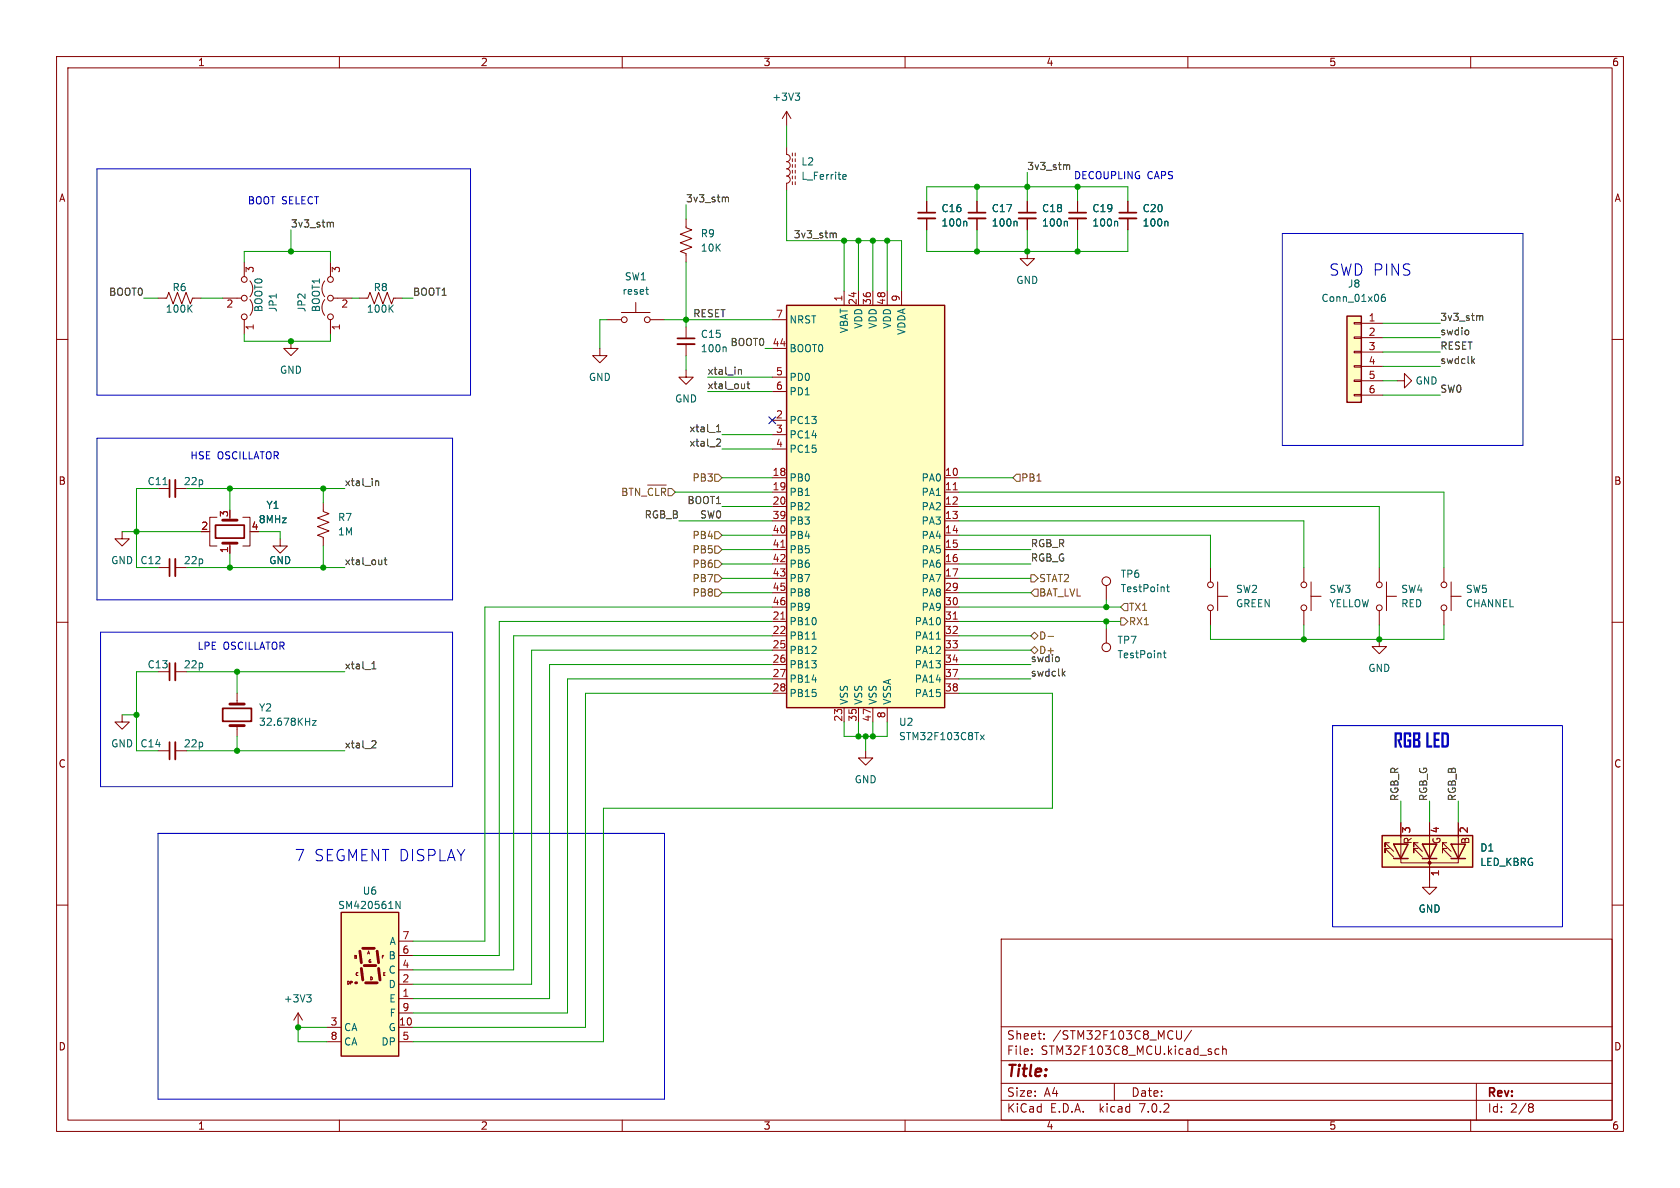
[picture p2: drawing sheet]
<svg xmlns="http://www.w3.org/2000/svg" width="297mm" height="210mm" viewBox="0 0 297 210" stroke-linecap="round" stroke-linejoin="round" font-family="sans-serif">
<g fill="none" stroke="#840000" stroke-width=".18">
<path d="M10 10h277v190h-277zM12 12h273v186h-273zM60 10v2M110 10v2M160 10v2M210 10v2M260 10v2M121.3 38.7v1.6l1 .3-2 .8 2 .8-2 .7 2 .8-2 .8 1 .3v1.6M190.5 35.6v2M190.5 38.6v2M199.4 35.6v2M199.4 38.6v2"/>
<path d="M10 60h2M39.4 52.7h3.3M43.2 46.4v2.5M43.2 56.5v2.6M44.2 53a2.26 2.26 0 0 1 0 2.8M44.2 49.7a2.26 2.26 0 0 1 0 2.8M57.4 53a2.26 2.26 0 0 0 0 2.8M57.4 49.7a2.26 2.26 0 0 0 0 2.8M58.4 46.4v2.5M58.4 56.5v2.6M58.9 52.7h3.3M63.5 52.7h1.5l.4-1 .8 2 .7-2 .8 2 .8-2 .7 2 .4-1h1.5"/>
<path d="M107.3 56.5h2.6M109.9 55.2h5M112.4 53.5v1.7M114.9 56.5h2.6M121.3 57.8v2M239.4 59.6h1.3v.2h-1.3zM239.4 57h1.3v.3h-1.3zM240.7 57.2h3.8M240.7 59.7h3.8M285 60h2M51.4 60.3v1.3h1.3l-1.3 1.3-1.2-1.3h1.2M106 61.6v1.3h1.3l-1.3 1.2-1.2-1.2h1.2"/>
<path d="M121.3 65.4v1.3h1.3l-1.3 1.2-1.3-1.2h1.3M121.3 60.8v2.1M239.4 69.7h1.3v.3h-1.3zM239.4 67.2h1.3v.2h-1.3zM239.4 64.6h1.3v.3h-1.3zM239.4 62.1h1.3v.3h-1.3zM240.7 62.2h3.8M240.7 64.8h3.8M240.7 67.3h3.8M240.7 69.9h3.8M21.6 94v1.3h1.3l-1.3 1.2-1.3-1.2h1.3M27.9 86.4h2.1"/>
<path d="M31 86.4h2M36.8 94h.3M38.4 91.4h-1.3v5.1h1.3M40.6 96v1.8M42.9 91.4h1.3v5.1h-1.3M49.5 95.3v1.2h1.3l-1.3 1.3-1.2-1.3h1.2M57.1 88.9v1.5l1.1 .4-2.1 .8 2.1 .7-2.1 .8 2.1 .8-2.1 .7 1 .4v1.5M10 110h2M27.9 100.3h2.1M27.9 118.7h2.1M31 100.3h2M31 118.7h2"/>
<path d="M195.6 103.5v2.5M195.6 111.1v2.6M230.5 100.3v2.6M230.5 108v2.5M231.8 105.4h1.8M231.8 102.9v5.1M243.8 113v1.3h1.3l-1.3 1.3-1.2-1.3h1.2M243.8 100.3v2.6M243.8 108v2.5M245.1 105.4h1.8M245.1 102.9v5.1M255.3 100.3v2.6"/>
<path d="M255.3 108v2.5M256.5 105.4h1.8M256.5 102.9v5.1M285 110h2M21.6 126.4v1.2h1.3l-1.3 1.3-1.3-1.3h1.3M27.9 132.7h2.1M31 132.7h2M41.9 122.6v1.9M41.9 128.3v1.9M10 160h2M252.7 155.6v1.2h1.3l-1.3 1.3-1.2-1.3h1.2M285 160h2"/>
<path d="M52.7 179.1l-.8 1.2M52.7 179.1v2.5M52.7 179.1l.8 1.2M177 166h108v32h-108zM60 198v2M110 198v2M160 198v2M177 194.5h108M177 191.5h108M177 187.5h108M177 181.5h108M182.4 186.3v.1"/>
<path d="M182.4 185.5v.1M184.6 183.6v.1M184.6 182.8v.1M197 191.5v3M208.9 182.2v1.2l-.3 .3-.5-.1M210 198v2M210.6 182.1l-1.2 2M215.5 185.5l-.4-.1-.3 .3v.4l.1 .2h.6M216.1 185.5l.3-.1 .3 .1 .1 .9M216.1 184.9v1.5M260 198v2M261 191.5v6.5"/>
<path d="M270.5 195.1l.4 .1 .2 .2-.3 .3M270.5 195.7h.3M270.8 195.7l.2 .2 .1 .4-.2 .2-.4 .1"/>
<circle cx="43.2" cy="49.4" r=".51"/>
<circle cx="43.2" cy="52.7" r=".51"/>
<circle cx="43.2" cy="56" r=".51"/>
<circle cx="58.4" cy="49.4" r=".51"/>
<circle cx="58.4" cy="56" r=".51"/>
<circle cx="58.4" cy="52.7" r=".51"/>
<circle cx="110.4" cy="56.5" r=".51"/>
<circle cx="114.4" cy="56.5" r=".51"/>
<circle cx="195.6" cy="102.7" r=".76"/>
<circle cx="195.6" cy="114.4" r=".76"/>
<circle cx="230.5" cy="107.4" r=".51"/>
<circle cx="230.5" cy="103.4" r=".51"/>
<circle cx="243.8" cy="107.4" r=".51"/>
<circle cx="243.8" cy="103.4" r=".51"/>
<circle cx="255.3" cy="103.4" r=".51"/>
<circle cx="255.3" cy="107.4" r=".51"/>
</g>
<path d="M189 38.6h3M197.9 38.6h3M119.8 60.8h3M31 84.8v3.1M31 98.8v3.1M31 117.2v3.1M31 131.2v3" fill="none" stroke="#840000" stroke-width=".33"/>
<path d="M189 37.6h3M197.9 37.6h3M119.8 59.8h3M30 84.8v3.1M30 98.8v3.1M38.1 92.8h5.1v2.3h-5.1zM30 117.2v3.1M30 131.2v3M39.4 125.2h5v2.3h-5z" fill="none" stroke="#840000" stroke-width=".3"/>
<g fill="none" stroke="#006464" stroke-width=".18">
<path d="M197.4 39.1l.2 .2v.7M206.3 39.1l.2 .2v.7M114.1 51.2h.5M114.4 52h.2M244.8 52l-.4 .1a.86 .86 0 0 0 0 1.2l.5-.1v-.5l-.2-.2h-.3l-.2 .2M128.2 61.3l.2 .2v.7M205.7 115.4h.4M205.8 115v1.1l.3 .2M206.2 103.8h.5M206.4 103.3v1.1l.3 .2M55.2 127.4h.7l-.7 .8h.7M54.2 175.8h.8l-.4 .5"/>
<path d="M54.8 176.3l.2 .3v.3l-.2 .2"/>
</g>
<path d="M39.4 96h2.5M39.4 91.9h2.5M40.6 128.3h2.6M40.6 124.5h2.6M63.6 168.1l.3 2.1M63.9 171.2l.2 2M64.1 167.6h2.1M64.4 170.7h2M64.6 173.7h2.1M66.7 168.1l.2 2.1M66.9 171.2l.3 2" fill="none" stroke="#840000" stroke-width=".51"/>
<g fill="#ffffc2" stroke="#ffffc2" stroke-width=".18">
<path d="M238.1 55.9h2.6v15.2h-2.6z"/>
<path d="M60.3 161.3h10.2v25.4h-10.2z"/>
</g>
<path d="M238.1 55.9h2.6v15.2h-2.6zM60.3 161.3h10.2v25.4h-10.2z" fill="none" stroke="#840000" stroke-width=".25"/>
<circle cx="62.9" cy="173.7" r=".25" fill="#840000"/>
<g fill="none" stroke="#840000" stroke-width=".18">
<path d="M139.1 19.7v2.5M139.1 19.7l-.8 1.3M139.1 19.7l.7 1.3M139.1 26v1.3a.64 .64 0 0 1 .6 .6 .64 .64 0 0 1-.6 .7 .64 .64 0 0 1 .6 .6 .64 .64 0 0 1-.6 .6 .64 .64 0 0 1 .6 .7 .64 .64 0 0 1-.6 .6 .64 .64 0 0 1 .6 .7 .64 .64 0 0 1-.6 .6v1.3M140.1 27.1v.5M140.1 28.1v.5M140.1 29.1v.5M140.1 30.1v.5M140.1 31.1v.5M140.1 32.1v.5M140.6 27.1v.5M140.6 28.1v.5"/>
<path d="M140.6 29.1v.5M140.6 30.1v.5M140.6 31.1v.5M140.6 32.1v.5M163.8 35.6v2M163.8 38.6v2M172.7 35.6v2M172.7 38.6v2M181.6 35.6v2M181.6 38.6v2M190.5 35.6v2M190.5 38.6v2"/>
<path d="M199.4 35.6v2M199.4 38.6v2M27.9 52.7h1.6l.3-1 .8 2 .8-2 .7 2 .8-2 .8 2 .3-1h1.6M136.5 56.5h2.6M149.2 51.4v2.6M151.8 51.4v2.6M154.3 51.4v2.6M156.8 51.4v2.6M159.4 51.4v2.6M181.6 44.5v1.2h1.3l-1.3 1.3-1.3-1.3h1.3M136.5 74.3h2.6M136.5 76.8h2.6"/>
<path d="M136.5 79.4h2.6M136.5 61.6h2.6M136.5 66.7h2.6M136.5 69.2h2.6M247 67.3h1.3v-1.3l1.3 1.3-1.3 1.3v-1.3M40.6 96.5v1.3M136.5 84.5h2.6M136.5 87h2.6M136.5 89.5h2.6M136.5 92.1h2.6M136.5 94.6h2.6M136.5 97.2h2.6"/>
<path d="M136.5 99.7h2.6M167 84.5h2.5M167 87h2.5M167 89.5h2.5M167 92.1h2.5M167 94.6h2.5M167 97.2h2.5M167 99.7h2.5M136.5 102.2h2.6M136.5 109.9h2.6M136.5 112.4h2.6M136.5 114.9h2.6"/>
<path d="M136.5 117.5h2.6M136.5 104.8h2.6M136.5 107.3h2.6M167 102.2h2.5M167 109.9h2.5M167 112.4h2.5M167 114.9h2.5M167 117.5h2.5M167 104.8h2.5M167 107.3h2.5M214 100.3v2.6M214 108v2.5"/>
<path d="M215.3 105.4h1.7M215.3 102.9v5.1M136.5 120h2.6M136.5 122.6h2.6M149.2 125.1v2.5M151.8 125.1v2.5M153 132.7v1.3h1.3l-1.3 1.3-1.2-1.3h1.2M154.3 125.1v2.5M156.8 125.1v2.5M167 120h2.5M167 122.6h2.5M245.6 150h-.7v.7v-.7l1.5 1.5"/>
<path d="M245.6 149h-.7v.7v-.7l1.5 1.5M246.4 149.2h2.5zM246.4 149.2h.1M246.4 151.8h2.5M247.6 145.4v7.1h10.2v-1M250.7 150h-.8v.7v-.7l1.6 1.5M250.7 149h-.8v.7v-.7l1.6 1.5M251.5 149.2h2.5zM251.5 149.2h.1M251.5 151.8h2.5M252.7 145.4v10.2M255.8 150h-.8v.7v-.7l1.5 1.5"/>
<path d="M255.8 149h-.8v.7v-.7l1.5 1.5M257.8 145.4v6.4M70.5 176.5h2.5M70.5 174h2.5M70.5 171.5h2.5M70.5 168.9h2.5M70.5 166.4h2.5M70.5 179.1h2.5M57.8 181.6h2.5M57.8 184.2h2.5M70.5 181.6h2.5M70.5 184.2h2.5"/>
<circle cx="214" cy="103.4" r=".51"/>
<circle cx="214" cy="107.4" r=".51"/>
</g>
<g fill="none" stroke="#006464" stroke-width=".18">
<path d="M140.6 16.5h.8l-.5 .4M141.1 16.9l.3 .3v.3l-.3 .2M149.2 30.9h.3l.1 .3-.6 .1M149.5 31.6l-.3 .1M170.7 39.1l.2 .2v.7M179.6 39.1l.2 .2v.7M188.5 39.1l.2 .2v.7M197.4 39.1l.2 .2v.7M206.3 39.1l.2 .2v.7M143.6 113h.7M165.5 113h.8M173.3 129.9l.7 .9"/>
<path d="M174 129.9l-.7 .9M70 159.3l.7 1.3v-1.3"/>
</g>
<g fill="#ffffc2" stroke="#ffffc2" stroke-width=".18">
<path d="M139.1 54h27.9v71.1h-27.9z"/>
<path d="M244.3 147.7h16v5.6h-16z"/>
</g>
<path d="M139.1 54h27.9v71.1h-27.9zM244.3 147.7h16v5.6h-16zM246.4 149.2h2.5l-1.3 2.6zM246.4 151.8h2.5M251.5 149.2h2.5l-1.3 2.6zM251.5 151.8h2.5M256.5 149.2h2.6l-1.3 2.6zM256.5 151.8h2.6" fill="none" stroke="#840000" stroke-width=".25"/>
<path d="M138 96.7h.8M168.5 86.6h.7M138 109.4h.8M168.5 109.4h.7" fill="none" stroke="#a90000" stroke-width=".18"/>
<path d="M162.3 38.6h3.1M171.2 38.6h3M180.1 38.6h3" fill="none" stroke="#840000" stroke-width=".33"/>
<path d="M162.3 37.6h3.1M171.2 37.6h3M180.1 37.6h3" fill="none" stroke="#840000" stroke-width=".3"/>
<circle cx="252.7" cy="152.5" r=".25" fill="#840000" stroke="#840000" stroke-width=".18"/>
<g fill="none" stroke="#725600" stroke-width=".18">
<path d="M110.8 86.6l-.3-.3h-.4v1.3M111.2 86.3h.7M111.6 86.3v1.3M113.1 86.3v1.3l-.7-1.3v1.3M114.5 85.7h3.3M115.4 86.4l-.4-.1-.3 .3M115.9 86.3v1.3M117.7 86.6l-.3-.3h-.4v1.3M118.1 86.4h.6l.7 .6-.7 .6h-.6zM126.4 99.1h.6l.6 .6-.6 .6h-.6zM126.4 94h.6l.6 .6-.6 .7h-.6zM126.4 83.8h.6l.6 .7-.6 .6h-.6z"/>
<path d="M126.4 96.5h.6l.6 .7-.6 .6h-.6zM179.7 83.8h.6v1.3h-.6l-.6-.6zM126.4 104.1h.6l.6 .7-.6 .6h-.6zM126.4 101.6h.6l.6 .6-.6 .7h-.6zM182.2 114.9l.7-.6 .6 .6-.6 .7zM182.2 112.4l.7-.6 .6 .6-.6 .6zM182.2 101.6h.7l.6 .6-.6 .7h-.7zM182.9 104.1h.6v1.3h-.6l-.7-.6zM185.3 112.5h.9M198.1 107.3l.7-.6h.6v1.3h-.6zM198.1 109.2h.7l.6 .7-.6 .6h-.7z"/>
</g>
<g fill="none" stroke="#0f0f0f" stroke-width=".18">
<path d="M58.6 39.3l.3 .2v.6M128.4 34.8l.4 .2v.7M188.7 29.1l.4 .2v.7M147.5 41.2l.3 .2v.6M261.8 55.8l.3 .2v.6M126.7 76.3h.7M126.7 75.4l.3-.3v1.2M126.8 77.6l.5 .1 .1 .3-.8 .9h.8M130.6 65.4h.4l.1 .8M132 67.9h.5M132.2 67.4v1.1l.3 .2M260.3 63.8l.4 .5"/>
<path d="M260.7 63.4l-.5 .5M66.5 85.1h.4v.8M67.9 99h.5M68.1 98.6v1l.3 .2M65.7 118.2h.8M65.9 117.3l.2-.3v1.2M187.9 119l.4 .5M188.3 118.7l-.5 .4M65.9 130.9l.4 .1 .2 .3-.8 .9h.8"/>
</g>
<path d="M17.1 29.8h66.1v40.1h-66.1zM226.7 41.3h42.5v37.4h-42.5zM17.1 77.5h62.9v28.5h-62.9zM17.8 111.8h62.2v27.3h-62.2zM235.6 128.3h40.6v35.5h-40.6zM27.9 147.3h89.6v47h-89.6z" fill="none" stroke="#0000c2" stroke-width=".18"/>
<g fill="none" stroke="#009600" stroke-width=".18">
<path d="M121.3 36.2v2.5M139.1 22.2v3.8M139.1 33.7v8.8h20.3v8.9M163.8 35.6v-2.6h35.6v2.6M172.7 33v2.6M181.6 30.5v5.1M190.5 33v2.6M25.4 52.7h2.5M35.6 52.7h3.8M43.2 46.4v-1.9h15.2v1.9M43.2 59.1v1.2h15.2v-1.2M51.4 40.6v3.9"/>
<path d="M62.2 52.7h1.3M71.1 52.7h1.9M107.3 56.5h-1.3v5.1M117.5 56.5h19M121.3 46.4v11.4M149.2 42.5v8.9M151.8 42.5v8.9M154.3 42.5v8.9M156.8 42.5v8.9M163.8 40.6v3.9h35.6v-3.9M172.7 40.6v3.9M181.6 40.6v3.9"/>
<path d="M190.5 40.6v3.9M244.5 59.7h10.1M244.5 57.2h10.1M121.3 62.9v2.5M125.1 66.7h11.4M125.1 69.2h11.4M127.6 79.4h8.9M127.6 76.8h8.9M135.3 61.6h1.2M244.5 64.8h10.1M244.5 62.2h10.1M244.5 67.3h2.5"/>
<path d="M244.5 69.9h10.1M21.6 94h14M27.9 86.4h-3.8v13.9h3.8M33 86.4h28M40.6 86.4v3.8M40.6 97.8v2.5M45.7 94h3.8v1.3M57.1 86.4v2.5M57.1 96.5v3.8M119.4 87h17.1M120 92.1h16.5M127.6 97.2h8.9"/>
<path d="M127.6 99.7h8.9M127.6 94.6h8.9M127.6 89.5h8.9M127.6 84.5h8.9M169.5 97.2h12.7M169.5 99.7h12.7M169.5 94.6h44.5v5.7M169.5 92.1h61v8.2M169.5 89.5h74.3v10.8M169.5 87h85.8v13.3M169.5 84.5h9.6M27.9 118.7h-3.8v14h3.8"/>
<path d="M33 118.7h28M33 100.3h28M41.9 118.7v3.9M127.6 104.8h8.9M127.6 102.2h8.9M136.5 112.4h-45.7v59.1h-17.8M136.5 114.9h-42.5v59.1h-21M136.5 107.3h-50.8v59.1h-12.7M136.5 109.9h-48.2v59h-15.3M136.5 117.5h-39.3v59h-24.2M169.5 109.9h28.6M169.5 117.5h12.7"/>
<path d="M169.5 114.9h12.7M169.5 112.4h12.7M169.5 107.3h28.6M169.5 104.8h12.7M169.5 102.2h12.7M195.6 106v1.3M195.6 109.9v1.2M214 110.5v2.5h41.3v-2.5M230.5 110.5v2.5M243.8 110.5v2.5M21.6 126.4h2.5M33 132.7h28"/>
<path d="M41.9 130.2v2.5M136.5 122.6h-33v59h-30.5M136.5 120h-36.2v59.1h-27.3M149.2 127.6v2.6h7.6v-2.6M151.8 127.6v2.6M153 130.2v2.5M154.3 127.6v2.6M169.5 122.6h16.6v20.3h-79.4v41.3h-33.7M169.5 120h12.7M247.6 141.6v3.8M252.7 141.6v3.8M257.8 141.6v3.8"/>
<path d="M57.8 181.6h-5.1v2.6h5.1"/>
</g>
<path d="M135.9 73.7l1.2 1.2M137.1 73.7l-1.2 1.2" fill="none" stroke="#000084" stroke-width=".18"/>
<g fill="#009600" stroke="#009600" stroke-width=".18">
<circle cx="57.1" cy="100.3" r=".46"/>
<circle cx="40.6" cy="100.3" r=".46"/>
<circle cx="41.9" cy="118.7" r=".46"/>
<circle cx="41.9" cy="132.7" r=".46"/>
<circle cx="24.1" cy="126.4" r=".46"/>
<circle cx="51.4" cy="60.3" r=".46"/>
<circle cx="51.4" cy="44.5" r=".46"/>
<circle cx="40.6" cy="86.4" r=".46"/>
<circle cx="57.1" cy="86.4" r=".46"/>
<circle cx="24.1" cy="94" r=".46"/>
<circle cx="52.7" cy="181.6" r=".46"/>
<circle cx="121.3" cy="56.5" r=".46"/>
<circle cx="190.5" cy="44.5" r=".46"/>
<circle cx="151.8" cy="130.2" r=".46"/>
<circle cx="154.3" cy="130.2" r=".46"/>
<circle cx="153" cy="130.2" r=".46"/>
<circle cx="181.6" cy="33" r=".46"/>
<circle cx="156.8" cy="42.5" r=".46"/>
<circle cx="154.3" cy="42.5" r=".46"/>
<circle cx="172.7" cy="44.5" r=".46"/>
<circle cx="181.6" cy="44.5" r=".46"/>
<circle cx="149.2" cy="42.5" r=".46"/>
<circle cx="172.7" cy="33" r=".46"/>
<circle cx="151.8" cy="42.5" r=".46"/>
<circle cx="190.5" cy="33" r=".46"/>
<circle cx="230.5" cy="113" r=".46"/>
<circle cx="195.6" cy="109.9" r=".46"/>
<circle cx="195.6" cy="107.3" r=".46"/>
<circle cx="243.8" cy="113" r=".46"/>
</g>
<g font-size="3.5" fill="#0000c2">
<text x="246.4" y="132.6">RGB</text>
<text x="252" y="132.6">LED</text>
</g>
<g font-size="2.8" fill="#0000c2">
<text x="234.9" y="48.9">SWD PINS</text>
<text x="52.1" y="152.4">7 SEGMENT DISPLAY</text>
</g>
<text font-size="2.8" fill="#840000" x="178" y="190.8">Title:</text>
<g font-size="2.1" fill="#840000">
<text x="178" y="183.9">Sheet:</text>
<text x="186.2" y="183.9">/STM32F103C8_MCU/</text>
<text x="178" y="186.6">File:</text>
<text x="184" y="186.6">STM32F103C8_MCU.kicad_sch</text>
<text x="178" y="196.8">KiCad</text>
<text x="178" y="194">Size:</text>
<text x="184.6" y="194">A4</text>
<text x="185.7" y="196.8">E.D.A.</text>
<text x="194.4" y="196.8">kicad</text>
<text x="200" y="194">Date:</text>
<text x="201.5" y="196.8">7.0.2</text>
<text x="263" y="194.2">Rev:</text>
<text x="263" y="196.8">Id:</text>
<text x="267" y="196.8">2/8</text>
</g>
<g font-size="1.8" fill="#840000">
<text x="35" y="11.8">1</text>
<text x="85" y="11.8">2</text>
<text x="135" y="11.8">3</text>
<text x="185" y="11.8">4</text>
<text x="235" y="11.8">5</text>
<text x="285" y="11.8">6</text>
<text x="10.4" y="35.8">A</text>
<text x="285.4" y="35.8">A</text>
<text x="10.3" y="85.8">B</text>
<text x="285.3" y="85.8">B</text>
<text x="10.3" y="135.8">C</text>
<text x="285.3" y="135.8">C</text>
<text x="249.8" y="149.3" transform="rotate(-90 249.8 149.3)">R</text>
<text x="254.8" y="149.3" transform="rotate(-90 254.8 149.3)">G</text>
<text x="259.9" y="149.3" transform="rotate(-90 259.9 149.3)">B</text>
<text x="10.3" y="185.8">D</text>
<text x="285.3" y="185.8">D</text>
<text x="35" y="199.8">1</text>
<text x="85" y="199.8">2</text>
<text x="135" y="199.8">3</text>
<text x="185" y="199.8">4</text>
<text x="235" y="199.8">5</text>
<text x="285" y="199.8">6</text>
</g>
<g font-size="1.8" fill="#006464">
<text x="136.5" y="18">+3V3</text>
<text x="141.6" y="29.4">L2</text>
<text x="141.6" y="31.9">L_Ferrite</text>
<text x="166.4" y="37.7">C16</text>
<text x="166.4" y="40.2">100n</text>
<text x="175.3" y="37.7">C17</text>
<text x="175.3" y="40.2">100n</text>
<text x="184.2" y="37.7">C18</text>
<text x="184.2" y="40.2">100n</text>
<text x="193" y="37.7">C19</text>
<text x="193" y="40.2">100n</text>
<text x="201.9" y="37.7">C20</text>
<text x="201.9" y="40.2">100n</text>
<text x="123.8" y="42.1">R9</text>
<text x="123.8" y="44.6">10K</text>
<text x="30.4" y="51.6">R6</text>
<text x="66" y="51.6">R8</text>
<text x="110" y="52.3">reset</text>
<text x="110.4" y="49.7">SW1</text>
<text x="179.6" y="50.4">GND</text>
<text x="233.6" y="53.5">Conn_01x06</text>
<text x="238.2" y="51">J8</text>
<text x="29.2" y="55.4">100K</text>
<text x="46.5" y="55.2" transform="rotate(-90 46.5 55.2)">BOOT0</text>
<text x="49.1" y="55.2" transform="rotate(-90 49.1 55.2)">JP1</text>
<text x="54.2" y="55.2" transform="rotate(-90 54.2 55.2)">JP2</text>
<text x="56.7" y="55.2" transform="rotate(-90 56.7 55.2)">BOOT1</text>
<text x="64.8" y="55.4">100K</text>
<text x="123.8" y="59.9">C15</text>
<text x="139.6" y="57.3">NRST</text>
<text x="150.1" y="59" transform="rotate(-90 150.1 59)">VBAT</text>
<text x="152.6" y="58.2" transform="rotate(-90 152.6 58.2)">VDD</text>
<text x="155.1" y="58.2" transform="rotate(-90 155.1 58.2)">VDD</text>
<text x="157.7" y="58.2" transform="rotate(-90 157.7 58.2)">VDD</text>
<text x="160.2" y="59.3" transform="rotate(-90 160.2 59.3)">VDDA</text>
<text x="123.8" y="62.4">100n</text>
<text x="139.6" y="62.4">BOOT0</text>
<text x="49.4" y="66.2">GND</text>
<text x="104" y="67.5">GND</text>
<text x="119.3" y="71.3">GND</text>
<text x="139.6" y="67.5">PD0</text>
<text x="139.6" y="70">PD1</text>
<text x="250.2" y="68.1">GND</text>
<text x="139.6" y="75.1">PC13</text>
<text x="139.6" y="77.7">PC14</text>
<text x="139.6" y="80.2">PC15</text>
<text x="26" y="85.9">C11</text>
<text x="32.4" y="85.9">22p</text>
<text x="139.6" y="85.3">PB0</text>
<text x="139.6" y="87.8">PB1</text>
<text x="162.8" y="85.3">PA0</text>
<text x="162.8" y="87.8">PA1</text>
<text x="45.7" y="92.6">8MHz</text>
<text x="47" y="90.1">Y1</text>
<text x="59.7" y="92.3">R7</text>
<text x="59.7" y="94.8">1M</text>
<text x="139.6" y="90.4">PB2</text>
<text x="139.6" y="92.9">PB3</text>
<text x="139.6" y="95.4">PB4</text>
<text x="162.8" y="90.4">PA2</text>
<text x="162.8" y="92.9">PA3</text>
<text x="162.8" y="95.4">PA4</text>
<text x="19.6" y="99.9">GND</text>
<text x="24.8" y="99.9">C12</text>
<text x="32.4" y="99.9">22p</text>
<text x="47.5" y="99.9">GND</text>
<text x="139.6" y="98">PB5</text>
<text x="139.6" y="100.5">PB6</text>
<text x="162.8" y="98">PA5</text>
<text x="162.8" y="100.5">PA6</text>
<text x="139.6" y="103.1">PB7</text>
<text x="139.6" y="105.6">PB8</text>
<text x="162.8" y="103.1">PA7</text>
<text x="162.8" y="105.6">PA8</text>
<text x="198.1" y="102.3">TP6</text>
<text x="198.1" y="104.8">TestPoint</text>
<text x="218.4" y="105">SW2</text>
<text x="218.4" y="107.5">GREEN</text>
<text x="235" y="105">SW3</text>
<text x="235" y="107.5">YELLOW</text>
<text x="247.7" y="105">SW4</text>
<text x="247.7" y="107.5">RED</text>
<text x="259.1" y="105">SW5</text>
<text x="259.1" y="107.5">CHANNEL</text>
<text x="139.6" y="110.7">PB10</text>
<text x="139.6" y="113.2">PB11</text>
<text x="139.6" y="108.1">PB9</text>
<text x="161.6" y="110.7">PA10</text>
<text x="161.6" y="113.2">PA11</text>
<text x="162.8" y="108.1">PA9</text>
<text x="197.5" y="114">TP7</text>
<text x="26" y="118.3">C13</text>
<text x="32.4" y="118.3">22p</text>
<text x="139.6" y="115.8">PB12</text>
<text x="139.6" y="118.3">PB13</text>
<text x="161.6" y="115.8">PA12</text>
<text x="161.6" y="118.3">PA13</text>
<text x="197.5" y="116.5">TestPoint</text>
<text x="241.8" y="118.9">GND</text>
<text x="45.7" y="125.9">Y2</text>
<text x="139.6" y="120.8">PB14</text>
<text x="139.6" y="123.4">PB15</text>
<text x="150.1" y="124.6" transform="rotate(-90 150.1 124.6)">VSS</text>
<text x="152.6" y="124.6" transform="rotate(-90 152.6 124.6)">VSS</text>
<text x="155.1" y="124.6" transform="rotate(-90 155.1 124.6)">VSS</text>
<text x="157.7" y="124.6" transform="rotate(-90 157.7 124.6)">VSSA</text>
<text x="161.6" y="120.8">PA14</text>
<text x="161.6" y="123.4">PA15</text>
<text x="45.7" y="128.5">32.678KHz</text>
<text x="158.9" y="128.5">U2</text>
<text x="158.9" y="131">STM32F103C8Tx</text>
<text x="19.6" y="132.3">GND</text>
<text x="24.8" y="132.3">C14</text>
<text x="32.4" y="132.3">22p</text>
<text x="151" y="138.6">GND</text>
<text x="261.6" y="150.7">D1</text>
<text x="261.6" y="153.2">LED_KBRG</text>
<text x="59.7" y="160.8">SM420561N</text>
<text x="64.1" y="158.3">U6</text>
<text x="250.7" y="161.5">GND</text>
<text x="68.8" y="167.2">A</text>
<text x="68.6" y="172.3">C</text>
<text x="68.6" y="169.7">B</text>
<text x="50.1" y="177.4">+3V3</text>
<text x="68.6" y="174.8">D</text>
<text x="68.7" y="177.4">E</text>
<text x="68.8" y="179.9">F</text>
<text x="60.8" y="182.4">CA</text>
<text x="60.8" y="185">CA</text>
<text x="67.3" y="185">DP</text>
<text x="68.6" y="182.4">G</text>
</g>
<g font-size="1.8" fill="#0f0f0f">
<text x="121.3" y="35.8">3v3_stm</text>
<text x="181.6" y="30.1">3v3_stm</text>
<text x="51.4" y="40.3">3v3_stm</text>
<text x="140.3" y="42.2">3v3_stm</text>
<text x="19.2" y="52.4">BOOT0</text>
<text x="73" y="52.4">BOOT1</text>
<text x="122.6" y="56.2">RESET</text>
<text x="254.6" y="59.3">swdio</text>
<text x="254.6" y="56.8">3v3_stm</text>
<text x="129" y="61.2">BOOT0</text>
<text x="254.6" y="64.4">swdclk</text>
<text x="254.6" y="61.9">RESET</text>
<text x="125.1" y="66.3">xtal_in</text>
<text x="125.1" y="68.9">xtal_out</text>
<text x="254.6" y="69.5">SW0</text>
<text x="121.8" y="76.5">xtal_1</text>
<text x="121.8" y="79">xtal_2</text>
<text x="61" y="86">xtal_in</text>
<text x="121.4" y="89.2">BOOT1</text>
<text x="113.8" y="91.7">RGB_B</text>
<text x="123.6" y="91.7">SW0</text>
<text x="61" y="100">xtal_out</text>
<text x="182.2" y="99.3">RGB_G</text>
<text x="182.2" y="96.8">RGB_R</text>
<text x="61" y="118.4">xtal_1</text>
<text x="182.2" y="119.7">swdclk</text>
<text x="182.2" y="117.1">swdio</text>
<text x="183.7" y="115.8">D+</text>
<text x="61" y="132.4">xtal_2</text>
<text x="247.3" y="141.6" transform="rotate(-90 247.3 141.6)">RGB_R</text>
<text x="252.4" y="141.6" transform="rotate(-90 252.4 141.6)">RGB_G</text>
<text x="257.5" y="141.6" transform="rotate(-90 257.5 141.6)">RGB_B</text>
</g>
<g font-size="1.8" fill="#0000c2">
<text x="189.9" y="31.8">DECOUPLING</text>
<text x="202.8" y="31.8">CAPS</text>
<text x="43.8" y="36.2">BOOT SELECT</text>
<text x="33.7" y="81.3">HSE OSCILLATOR</text>
<text x="34.9" y="114.9">LPE OSCILLATOR</text>
</g>
<g font-size="1.8" fill="#a90000">
<text x="45.1" y="48.3" transform="rotate(-90 45.1 48.3)">3</text>
<text x="60.3" y="48.3" transform="rotate(-90 60.3 48.3)">3</text>
<text x="149" y="53.4" transform="rotate(-90 149 53.4)">1</text>
<text x="151.5" y="54" transform="rotate(-90 151.5 54)">24</text>
<text x="154.1" y="54" transform="rotate(-90 154.1 54)">36</text>
<text x="156.6" y="54" transform="rotate(-90 156.6 54)">48</text>
<text x="159.1" y="53.4" transform="rotate(-90 159.1 53.4)">9</text>
<text x="40" y="54.6">2</text>
<text x="45.1" y="58.5" transform="rotate(-90 45.1 58.5)">1</text>
<text x="60.3" y="54.6">2</text>
<text x="60.3" y="58.5" transform="rotate(-90 60.3 58.5)">1</text>
<text x="137.1" y="56.3">7</text>
<text x="241.9" y="56.9">1</text>
<text x="241.9" y="59.4">2</text>
<text x="136.5" y="61.3">44</text>
<text x="241.9" y="62">3</text>
<text x="241.9" y="64.5">4</text>
<text x="137.1" y="66.4">5</text>
<text x="137.1" y="69">6</text>
<text x="241.9" y="67.1">5</text>
<text x="241.9" y="69.6">6</text>
<text x="137.1" y="74">2</text>
<text x="137.1" y="76.6">3</text>
<text x="137.1" y="79.1">4</text>
<text x="136.5" y="84.2">18</text>
<text x="136.5" y="86.7">19</text>
<text x="136.5" y="89.3">20</text>
<text x="167" y="84.2">10</text>
<text x="167" y="86.7">11</text>
<text x="167" y="89.3">12</text>
<text x="35.5" y="93.7">2</text>
<text x="40.4" y="91.5" transform="rotate(-90 40.4 91.5)">3</text>
<text x="44.4" y="93.7">4</text>
<text x="136.5" y="91.8">39</text>
<text x="136.5" y="94.4">40</text>
<text x="167" y="91.8">13</text>
<text x="167" y="94.4">14</text>
<text x="40.4" y="97.8" transform="rotate(-90 40.4 97.8)">1</text>
<text x="136.5" y="96.9">41</text>
<text x="136.5" y="99.4">42</text>
<text x="136.5" y="102">43</text>
<text x="167" y="96.9">15</text>
<text x="167" y="99.4">16</text>
<text x="167" y="102">17</text>
<text x="136.5" y="104.5">45</text>
<text x="136.5" y="107.1">46</text>
<text x="167" y="104.5">29</text>
<text x="167" y="107.1">30</text>
<text x="136.5" y="109.6">21</text>
<text x="136.5" y="112.1">22</text>
<text x="167" y="109.6">31</text>
<text x="167" y="112.1">32</text>
<text x="136.5" y="114.7">25</text>
<text x="136.5" y="117.2">26</text>
<text x="136.5" y="119.8">27</text>
<text x="167" y="114.7">33</text>
<text x="167" y="117.2">34</text>
<text x="167" y="119.8">37</text>
<text x="136.5" y="122.3">28</text>
<text x="167" y="122.3">38</text>
<text x="149" y="127.6" transform="rotate(-90 149 127.6)">23</text>
<text x="151.5" y="127.6" transform="rotate(-90 151.5 127.6)">35</text>
<text x="154.1" y="127.6" transform="rotate(-90 154.1 127.6)">47</text>
<text x="156.6" y="127" transform="rotate(-90 156.6 127)">8</text>
<text x="249.6" y="147.4" transform="rotate(-90 249.6 147.4)">3</text>
<text x="254.6" y="147.4" transform="rotate(-90 254.6 147.4)">4</text>
<text x="259.7" y="147.4" transform="rotate(-90 259.7 147.4)">2</text>
<text x="254.6" y="155" transform="rotate(-90 254.6 155)">1</text>
<text x="71.1" y="166.1">7</text>
<text x="71.1" y="173.7">2</text>
<text x="71.1" y="171.2">4</text>
<text x="71.1" y="168.7">6</text>
<text x="71.1" y="176.3">1</text>
<text x="71.1" y="178.8">9</text>
<text x="58.4" y="181.4">3</text>
<text x="58.4" y="183.9">8</text>
<text x="70.5" y="181.4">10</text>
<text x="71.1" y="183.9">5</text>
</g>
<g font-size="1.8" fill="#725600">
<text x="109.7" y="88.4">BTN_~{CLR}</text>
<text x="122.3" y="85.3">PB3</text>
<text x="180.5" y="85.3">PB1</text>
<text x="122.3" y="95.4">PB4</text>
<text x="122.3" y="100.5">PB6</text>
<text x="122.3" y="98">PB5</text>
<text x="122.3" y="105.6">PB8</text>
<text x="122.3" y="103.1">PB7</text>
<text x="183.7" y="103.1">STAT2</text>
<text x="183.7" y="105.6">BAT_LVL</text>
<text x="183.7" y="113.2">D-</text>
<text x="199.6" y="108.1">TX1</text>
<text x="199.6" y="110.7">RX1</text>
</g>
<g font-size=".7" fill="#840000">
<text x="62.5" y="169.6">B</text>
<text x="62.7" y="172.7">C</text>
<text x="64.8" y="168.8">A</text>
<text x="65" y="170.4">G</text>
<text x="65.3" y="173.4">D</text>
<text x="67.3" y="169.6">F</text>
<text x="67.6" y="172.7">E</text>
<text x="61.2" y="174.2">DP</text>
</g>
</svg>
